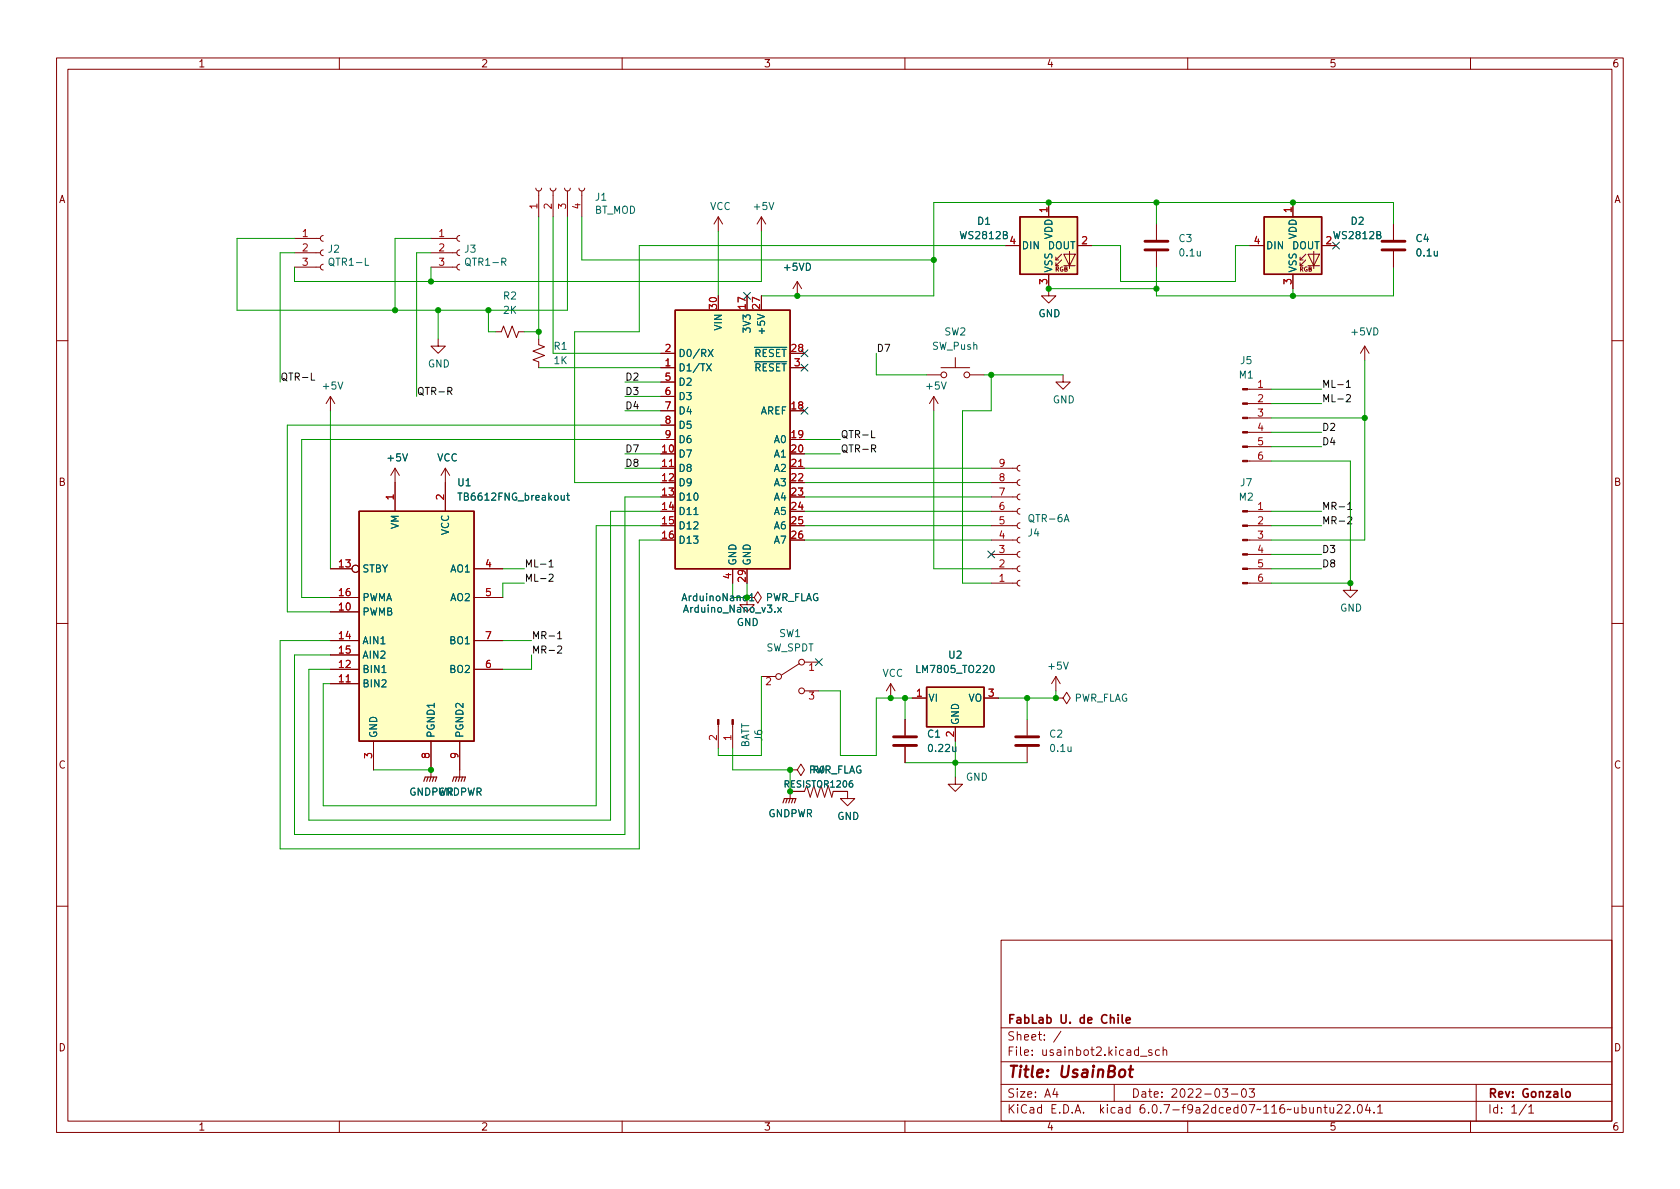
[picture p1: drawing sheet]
<svg xmlns="http://www.w3.org/2000/svg" width="297mm" height="210mm" viewBox="0 0 297 210" stroke-linecap="round" stroke-linejoin="round" font-family="sans-serif">
<g fill="none" stroke="#840000" stroke-width=".18">
<path d="M10 10.2h277v190.1h-277zM12 12.2h273v186.1h-273zM60 10.2v2M110 10.2v2M160 10.2v2M210 10.2v2M260 10.2v2M94.7 33.3l.2 .3 .4 .2 .3-.2 .2-.3M95.2 33.8v4.5M97.3 33.3l.1 .3 .4 .2 .3-.2 .2-.3M97.8 33.8v4.5M99.8 33.3l.2 .3 .3 .2 .4-.2 .1-.3"/>
<path d="M100.3 33.8v4.5M102.4 33.3l.1 .3 .4 .2 .3-.2 .2-.3M102.9 33.8v4.5M127 38.3v2.6M127 38.3l-.8 1.3M127 38.3l.8 1.3M134.6 38.3l-.7 1.3M134.6 38.3v2.6M134.6 38.3l.8 1.3M185.4 35.8v2.5M204.5 39.6v2.8M228.6 35.8v2.5"/>
<path d="M246.4 39.6v2.8M52.1 47.2h4.5M52.1 44.7h4.5M52.1 42.2h4.5M57.1 46.7l-.3 .2-.2 .3 .2 .4 .3 .1M57.1 44.2l-.3 .1-.2 .4 .2 .4 .3 .1M57.1 41.7l-.3 .1-.2 .4 .2 .3 .3 .2M76.2 47.2h4.6M76.2 44.7h4.6M76.2 42.2h4.6M77.5 59.9v1.3h1.2l-1.2 1.3-1.3-1.3h1.3M81.3 46.7l-.4 .2-.1 .3 .1 .4 .4 .1"/>
<path d="M81.3 44.2l-.4 .1-.1 .4 .1 .4 .4 .1M81.3 41.7l-.4 .1-.1 .4 .1 .3 .4 .2M87.6 58.7h1l.4-1 .8 2 .8-2 .7 2 .4-1h1M95.2 59.9v1.1l1.1 .3-2.1 .8 2.1 .8-2.1 .7 1 .4v1M141 49.8l-.8 1.2M141 49.8v2.5M141 49.8l.7 1.2M177.8 43.4h2.5M185.4 48.5v3.8h1.3l-1.3 1.3-1.3-1.3h1.3M186.7 46h.5M187.7 46l-1 1v-.5M187.7 45l-1 1v-.5"/>
<path d="M188.1 45h2l-1 2zM188.1 47h2M189.1 44.4v3.1M190.5 43.4h2.5M204.5 44.4v2.8M221 43.4h2.5M228.6 48.5v2.5M229.9 46h.5M230.9 46l-1 1v-.5M230.9 45l-1 1v-.5M231.3 45h2l-1 2zM231.3 47h2"/>
<path d="M232.3 44.4v3.1M233.7 43.4h2.5M246.4 44.4v2.8M10 60.2h2M58.4 70.1l-.7 1.3M58.4 70.1v2.5M58.4 70.1l.8 1.3M116.8 65h2.6M116.8 62.5h2.6M116.8 67.6h2.6M116.8 70.1h2.6M116.8 72.6h2.6"/>
<path d="M116.8 75.2h2.6M116.8 77.7h2.6M139.7 65h2.5M163.8 66.3h2.6M165.1 70.1l-.8 1.3M165.1 70.1v2.5M165.1 70.1l.8 1.3M166.4 65h5M168.9 63.2v1.8M171.4 66.3h2.6M188 66.3v1.3h1.2l-1.2 1.2-1.3-1.2h1.3M220.6 79h4.2"/>
<path d="M220.6 76.4h4.2M220.6 73.9h4.2M220.6 71.4h4.2M220.6 68.8h4.2M241.3 61.2l-.8 1.3M241.3 61.2v2.5M241.3 61.2l.8 1.3M285 60.2h2M69.8 82.8v7.6M69.8 82.8l-.7 1.3M69.8 82.8l.8 1.3M78.7 82.8v7.6"/>
<path d="M78.7 82.8l-.7 1.3M78.7 82.8l.8 1.3M116.8 82.8h2.6M139.7 82.8h2.5M175.3 98h4.5M175.3 95.5h4.5M175.3 93h4.5M175.3 90.4h4.5M175.3 82.8h4.5M175.3 85.3h4.5M175.3 87.9h4.5M180.3 82.3l-.3 .1-.2 .4 .2 .4 .3 .1"/>
<path d="M180.3 84.8l-.3 .2-.2 .3 .2 .4 .3 .1M180.3 87.4l-.3 .1-.2 .4 .2 .3 .3 .2M180.3 89.9l-.3 .2-.2 .3 .2 .4 .3 .1M180.3 92.5l-.3 .1-.2 .4 .2 .3 .3 .2M180.3 95l-.3 .1-.2 .4 .2 .4 .3 .1M180.3 97.5l-.3 .2-.2 .3 .2 .4 .3 .1M220.6 98h4.2M220.6 95.5h4.2M220.6 93h4.2M220.6 90.4h4.2M220.6 81.5h4.2M10 110.2h2"/>
<path d="M58.4 100.6h3.8M58.4 108.2h5.1M58.4 118.4h5.1M58.4 113.3h5.1M58.4 115.8h5.1M58.4 105.7h5.1M83.8 100.6h5.1M83.8 118.4h5.1M83.8 113.3h5.1M83.8 105.7h5.1M129.5 100.6v2.5M133.3 105.7l.7 1 .6-1-.6-1.1-.7 1.1h-1.2v1.2h1.2l-1.2 1.3-1.3-1.3h1.3"/>
<path d="M134.6 119.6h2.6M141.4 117.3l-3.2 2.1M142.2 117.1h2.6M175.3 103.1h4.5M175.3 100.6h4.5M180.3 100.1l-.3 .1-.2 .4 .2 .3 .3 .2M180.3 102.6l-.3 .2-.2 .3 .2 .4 .3 .1M186.7 119.6l-.8 1.3M186.7 119.6v2.6M186.7 119.6l.8 1.3M220.6 103.1h4.2M220.6 100.6h4.2"/>
<path d="M238.8 103.1v1.3h1.2l-1.2 1.3-1.3-1.3h1.3M285 110.2h2M58.4 120.9h5.1M66 131.1v5M76.2 131.1v6.3M81.3 131.1v6.3M127 128.1v4.2M129.5 128.1v4.2M139.7 136.1h1.3l.6-1 .6 1-.6 1.1-.6-1.1M139.7 136.1h.1M142.2 122.2h2.6M157.5 120.9l-.8 1.3"/>
<path d="M157.5 120.9v2.5M157.5 120.9l.7 1.3M160 127.2v2.8M160 132.1v2.8M161.3 123.4h2.5M168.9 137.4v1.3h1.3l-1.3 1.2-1.3-1.2h1.3M168.9 128.5v2.6M174 123.4h2.5M181.6 127.2v2.8M181.6 132.1v2.8M186.7 123.4h1.3l.6-1 .6 1-.6 1.1-.6-1.1M186.7 123.4h.1"/>
<path d="M139.7 141.2v-1.3h2.5l.4-1 .7 2.1 .6-2.1 .6 2.1 .7-2.1 .6 2.1 .6-2.1 .7 2.1 .2-1.1h2.6v1.3h1.2l-1.2 1.3-1.3-1.3h1.3M10 160.2h2M177 166.3h108v32h-108zM285 160.2h2M60 198.3v2M110 198.3v2M160 198.3v2M177 194.8h108M177 191.8h108M177 187.8h108M177 181.8h108M186.5 192.5l-.4 1h1"/>
<path d="M186.9 193v1M187.6 182.4l-1.3 1.9M197 191.8v3M201.6 186.8h1.2M203.6 185.7l-.3-.1-.2 .2v.3l.5 .1v.4h-.5M205 185.7l-.4-.1-.3 .3v.4l.1 .3h.6M205.6 185.8l.3-.2 .3 .1 .1 .9M205.6 185.1v1.5M210 198.3v2M216.1 192.5h1l-.5 .6 .4 .1v.7l-.2 .1h-.4l-.3-.1M217.7 193.5h1.2M219.7 192.6l.2-.1a.81 .81 0 0 1 .5 .7 .81 .81 0 0 1-.3 .8h-.1a.81 .81 0 0 1-.6-.6 .81 .81 0 0 1 .3-.8z"/>
<path d="M220.9 192.5h.9l-.5 .6 .4 .1v.7l-.2 .1h-.4l-.2-.1M232.9 196l.2-.2 .4 .1 .1 .9M232.9 195.8v1M234.1 195.8h.5M234.3 195.3v1.3l.3 .2M235.1 195.8l.1 1h.4l.2-.1M235.8 195.8v1M236.4 195.5l.6-.2 .2 .2 .1 .3-.9 1h.9M237.9 195.5l.5-.2 .2 .2 .1 .3-.9 1h.9M239.4 196.7v.1M240.2 195.4l.2-.1a.81 .81 0 0 1 .5 .7 .81 .81 0 0 1-.3 .8h-.1a.81 .81 0 0 1-.6-.6 .81 .81 0 0 1 .3-.8zM241.8 195.3l-.4 1h1"/>
<path d="M242.1 195.8v1M242.9 196.7v.1M243.6 195.8l.4-.5v1.5M243.6 196.8h.8M260 198.3v2M261 191.8v6.5M269.9 195.3l-1.3 1.9M270.3 195.8l.4-.5v1.5M270.3 196.8h.9"/>
<circle cx="166.9" cy="66.3" r=".51"/>
<circle cx="170.9" cy="66.3" r=".51"/>
<circle cx="62.9" cy="100.6" r=".63"/>
<circle cx="137.7" cy="119.6" r=".51"/>
<circle cx="141.7" cy="117.1" r=".51"/>
<circle cx="141.7" cy="122.2" r=".51"/>
</g>
<path d="M197.7 179.4v.2M197.7 179.9v1M198.4 179.4v1.3l.2 .2M199.1 180.4l.7-.1v-.3l-.5-.1-.2 .2 .1 .8h.6M277 193.1l.3-.1 .3 .3v.4l-.3 .3h-.3l-.2-.3v-.4z" fill="none" stroke="#840000" stroke-width=".3"/>
<path d="M198 189.3a.52 .52 0 0 1 .6-.2 .52 .52 0 0 1 .4 .4l-.1 .6a.55 .55 0 0 1-.5 .4 .55 .55 0 0 1-.6-.4zM199.6 189.1h.7M200 188.5l-.3 1.7 .1 .2 .4 .1" fill="none" stroke="#840000" stroke-width=".4"/>
<path d="M74.9 138.2l.3-.8h2l-.2 .8M75.7 137.4l-.3 .8M76.2 137.4l-.3 .8M76.7 137.4l-.2 .8M80 138.2l.3-.8h2l-.3 .8M80.8 137.4l-.3 .8M81.3 137.4l-.3 .8M81.8 137.4l-.3 .8M138.4 142l.3-.8h2l-.2 .8M139.2 141.2l-.3 .8M139.7 141.2l-.3 .8M140.2 141.2l-.2 .8" fill="none" stroke="#840000" stroke-width=".2"/>
<g fill="#ffffc2" stroke="#ffffc2" stroke-width=".18">
<path d="M163.8 121.5h10.2v7h-10.2z"/>
<path d="M63.5 90.4h20.3v40.7h-20.3z"/>
<path d="M119.4 54.9h20.3v45.7h-20.3z"/>
<path d="M180.3 38.3h10.2v10.2h-10.2z"/>
<path d="M223.5 38.3h10.2v10.2h-10.2z"/>
</g>
<path d="M180.3 38.3h10.2v10.2h-10.2zM223.5 38.3h10.2v10.2h-10.2zM119.4 54.9h20.3v45.7h-20.3zM63.5 90.4h20.3v40.7h-20.3zM163.8 121.5h10.2v7h-10.2z" fill="none" stroke="#840000" stroke-width=".25"/>
<path d="M202.4 44.2h4.1M202.4 42.7h4.1M244.3 44.2h4.1M244.3 42.7h4.1M158 131.8h4.1M158 130.3h4.1M179.6 131.8h4M179.6 130.3h4" fill="none" stroke="#840000" stroke-width=".51"/>
<g fill="#840000" stroke="#840000" stroke-width=".18">
<path d="M126.9 127.2h.2v.9h-.2z"/>
<path d="M129.4 127.2h.3v.9h-.3z"/>
<path d="M219.7 103h.9v.2h-.9z"/>
<path d="M219.7 100.5h.9v.2h-.9z"/>
<path d="M219.7 97.9h.9v.3h-.9z"/>
<path d="M219.7 95.4h.9v.2h-.9z"/>
<path d="M219.7 92.8h.9v.3h-.9z"/>
<path d="M219.7 90.3h.9v.2h-.9z"/>
<path d="M219.7 81.4h.9v.3h-.9z"/>
<path d="M219.7 78.9h.9v.2h-.9z"/>
<path d="M219.7 76.3h.9v.3h-.9z"/>
<path d="M219.7 73.8h.9v.2h-.9z"/>
<path d="M219.7 71.2h.9v.3h-.9z"/>
<path d="M219.7 68.7h.9v.3h-.9z"/>
</g>
<g fill="none" stroke="#006464" stroke-width=".18">
<path d="M124.9 64.3l.9 1.3M125.2 61.8l.9 1.3M125.8 64.3l-.9 1.3M126.1 61.8l-.9 1.3M81 87.2h.7M100.2 87.6h.5M100.4 87.2v1.1l.3 .2M122.7 91h.7M67.5 118.9h.8M132.6 105.3l.3-.3v1.2M132.6 106.2h.7M137.5 107.4l.7 .9"/>
<path d="M138.2 107.4l-.7 .9"/>
</g>
<g fill="none" stroke="#0f0f0f" stroke-width=".18">
<path d="M55 66v1.2h.7M79.2 69.2l.6-.1 .1-.2-.1-.3-.6-.1v1.3M79.5 69.2l.4 .6M154.1 79.3h.6l.1-.2v-.3l-.7-.1v1.2M154.1 76.1v1.3h.6M154.4 79.3l.4 .6M238.1 69.9l.4-.1 .3 .3-.8 .9h.8M238.1 67.6l.3-.4v1.3M238.1 68.5h.7M97.1 99.4l.3-.4v1.3M238.3 89.2l.4-.4v1.3M238.3 91.5l.5-.1 .2 .3-.8 .9h.8"/>
<path d="M238.3 90.1h.7M97.1 101.6l.5-.1 .2 .4-.8 .9h.8M97.1 100.3h.7M98.6 112.1l.4-.4v1.3M98.6 114.3l.5-.1 .2 .4-.8 .9h.8M98.6 113h.7"/>
</g>
<g fill="none" stroke="#009600" stroke-width=".18">
<path d="M95.2 38.3v21.6M97.8 38.3v24.2h19M100.3 38.3v16.6h-58.4v-12.7h10.2M102.9 38.3v7.7h62.2M204.5 35.8v3.8M246.4 39.6v-3.8h-81.3v16.5h-30.5M52.1 44.7h-2.6v22.9M76.2 44.7h-2.5v25.4M76.2 42.2h-6.4v12.7M76.2 47.2v2.6M77.5 54.9v5M86.4 54.9v3.8h1.2"/>
<path d="M92.7 58.7h2.5M127 40.9v11.4M134.6 40.9v8.9h-82.5v-2.6M177.8 43.4h-64.8v15.3h-11.4v26.6h15.2M185.4 51h19.1M193 43.4h5.1v6.4h20.3v-6.4h2.6M204.5 47.2v5.1h41.9v-5.1M228.6 51v1.3M58.4 72.6v28M95.2 65h21.6M110.5 72.6h6.3M110.5 70.1h6.3"/>
<path d="M110.5 67.6h6.3M116.8 75.2h-66v33h7.6M116.8 77.7h-63.5v28h5.1M142.2 77.7h6.4M154.9 62.5v3.8h8.9M165.1 72.6v28h10.2M174 66.3h14M175.3 66.3v6.3h-5.1v30.5h5.1M224.8 79h8.9M224.8 76.4h8.9M224.8 73.9h16.5M224.8 68.8h8.9"/>
<path d="M224.8 71.4h8.9M241.3 63.7v31.8h-16.5M110.5 80.3h6.3M110.5 82.8h6.3M116.8 95.5h-3.8v54.6h-63.5v-36.8h8.9M116.8 93h-11.4v49.5h-48.3v-21.6h1.3M116.8 90.4h-8.9v54.6h-53.3v-26.6h3.8M116.8 87.9h-6.3v59.7h-58.4v-31.8h6.3M142.2 80.3h6.4M142.2 95.5h33.1M142.2 85.3h33.1M142.2 93h33.1"/>
<path d="M142.2 90.4h33.1M142.2 87.9h33.1M142.2 82.8h33.1M224.8 81.5h14v21.6h-14M224.8 98h8.9M224.8 93h8.9M224.8 90.4h8.9M88.9 100.6h3.8M88.9 113.3h5.1M92.7 103.1h-3.8v2.6M94 115.8v2.6h-5.1M129.5 103.1v2.6"/>
<path d="M132.1 103.1v2.6M134.6 119.6v14h-7.6v-1.3M224.8 100.6h8.9M66 136.1h10.2M129.5 132.3v3.8h10.2v3.8M144.8 122.2h3.8v11.4h6.3v-10.2h6.4M160 123.4v3.8M160 134.9h21.6M168.9 131.1v6.3M181.6 123.4v3.8M186.7 122.2v1.2h-10.2"/>
</g>
<g fill="none" stroke="#000084" stroke-width=".18">
<path d="M131.5 51.7l1.2 1.2M132.7 51.7l-1.2 1.2M235.6 42.8l1.2 1.2M236.8 42.8l-1.2 1.2M141.6 72l1.2 1.2M141.6 61.9l1.2 1.2M141.6 64.4l1.2 1.2M142.8 72l-1.2 1.2M142.8 61.9l-1.2 1.2M142.8 64.4l-1.2 1.2M174.7 97.4l1.2 1.2M175.9 97.4l-1.2 1.2"/>
<path d="M144.2 116.5l1.2 1.2M145.4 116.5l-1.2 1.2"/>
</g>
<g fill="#009600" stroke="#009600" stroke-width=".18">
<circle cx="76.2" cy="49.8" r=".46"/>
<circle cx="132.1" cy="105.7" r=".46"/>
<circle cx="69.8" cy="54.9" r=".46"/>
<circle cx="77.5" cy="54.9" r=".46"/>
<circle cx="76.2" cy="136.1" r=".46"/>
<circle cx="95.2" cy="58.7" r=".46"/>
<circle cx="86.4" cy="54.9" r=".46"/>
<circle cx="165.1" cy="46" r=".46"/>
<circle cx="141" cy="52.3" r=".46"/>
<circle cx="175.3" cy="66.3" r=".46"/>
<circle cx="238.8" cy="103.1" r=".46"/>
<circle cx="241.3" cy="73.9" r=".46"/>
<circle cx="157.5" cy="123.4" r=".46"/>
<circle cx="139.7" cy="136.1" r=".46"/>
<circle cx="168.9" cy="134.9" r=".46"/>
<circle cx="139.7" cy="139.9" r=".46"/>
<circle cx="204.5" cy="35.8" r=".46"/>
<circle cx="228.6" cy="35.8" r=".46"/>
<circle cx="228.6" cy="52.3" r=".46"/>
<circle cx="185.4" cy="35.8" r=".46"/>
<circle cx="185.4" cy="51" r=".46"/>
<circle cx="204.5" cy="51" r=".46"/>
<circle cx="160" cy="123.4" r=".46"/>
<circle cx="181.6" cy="123.4" r=".46"/>
<circle cx="186.7" cy="123.4" r=".46"/>
</g>
<text font-size="2.8" fill="#840000" x="178" y="190.6">Title: UsainBot</text>
<g font-size="2.1" fill="#840000">
<text x="178" y="184">Sheet: /</text>
<text x="178" y="181">FabLab U. de Chile</text>
<text x="178" y="186.7">File: usainbot2.kicad_sch</text>
<text x="178" y="196.9">KiCad E.D.A. kicad 6.0.7-f9a2dced07~116~ubuntu22.04.1</text>
<text x="178" y="194.1">Size: A4</text>
<text x="200" y="194.1">Date: 2022-03-03</text>
<text x="263" y="194.1">Rev: Gonzalo</text>
<text x="263" y="196.9">Id: 1/1</text>
</g>
<g font-size="1.8" fill="#840000">
<text x="35" y="11.9">1</text>
<text x="85" y="11.9">2</text>
<text x="135" y="11.9">3</text>
<text x="185" y="11.9">4</text>
<text x="235" y="11.9">5</text>
<text x="285" y="11.9">6</text>
<text x="10.3" y="35.9">A</text>
<text x="285.3" y="35.9">A</text>
<text x="10.3" y="85.9">B</text>
<text x="285.3" y="85.9">B</text>
<text x="120.9" y="106.3">ArduinoNano1</text>
<text x="10.3" y="135.9">C</text>
<text x="285.3" y="135.9">C</text>
<text x="10.3" y="185.9">D</text>
<text x="285.3" y="185.9">D</text>
<text x="35" y="199.9">1</text>
<text x="85" y="199.9">2</text>
<text x="135" y="199.9">3</text>
<text x="185" y="199.9">4</text>
<text x="235" y="199.9">5</text>
<text x="285" y="199.9">6</text>
</g>
<g font-size="1.8" fill="#006464">
<text x="105.3" y="35.5">J1</text>
<text x="105.1" y="37.8">BT_MOD</text>
<text x="125.5" y="37.1">VCC</text>
<text x="133.4" y="37.1">+5V</text>
<text x="172.9" y="39.7">D1</text>
<text x="238.9" y="39.7">D2</text>
<text x="58" y="44.7">J2</text>
<text x="58.4" y="47">QTR1-L</text>
<text x="82.2" y="44.7">J3</text>
<text x="82.6" y="47">QTR1-R</text>
<text x="138.7" y="47.9">+5VD</text>
<text x="170" y="42.3">WS2812B</text>
<text x="180.6" y="44.1">DIN</text>
<text x="185.2" y="44.1">DOUT</text>
<text x="186.1" y="42.3" transform="rotate(-90 186.1 42.3)">VDD</text>
<text x="208.5" y="42.8">C3</text>
<text x="208.7" y="45.3">0.1u</text>
<text x="223.8" y="44.1">DIN</text>
<text x="228.4" y="44.1">DOUT</text>
<text x="229.2" y="42.3" transform="rotate(-90 229.2 42.3)">VDD</text>
<text x="236" y="42.3">WS2812B</text>
<text x="250.4" y="42.8">C4</text>
<text x="250.6" y="45.3">0.1u</text>
<text x="89" y="53">R2</text>
<text x="186.1" y="48.3" transform="rotate(-90 186.1 48.3)">VSS</text>
<text x="229.2" y="48.3" transform="rotate(-90 229.2 48.3)">VSS</text>
<text x="89" y="55.5">2K</text>
<text x="127.6" y="58.3" transform="rotate(-90 127.6 58.3)">VIN</text>
<text x="132.7" y="58.5" transform="rotate(-90 132.7 58.5)">3V3</text>
<text x="135.3" y="58.6" transform="rotate(-90 135.3 58.6)">+5V</text>
<text x="167" y="59.3">SW2</text>
<text x="183.6" y="56.1">GND</text>
<text x="239.1" y="59.3">+5VD</text>
<text x="75.6" y="65">GND</text>
<text x="98" y="61.8">R1</text>
<text x="98" y="64.4">1K</text>
<text x="119.9" y="65.7">D1/TX</text>
<text x="119.9" y="63.1">D0/RX</text>
<text x="131.9" y="63.1">~{RESET}</text>
<text x="131.9" y="65.7">~{RESET}</text>
<text x="164.8" y="61.8">SW_Push</text>
<text x="219.4" y="64.4">J5</text>
<text x="57.2" y="68.9">+5V</text>
<text x="119.9" y="68.2">D2</text>
<text x="119.9" y="70.7">D3</text>
<text x="163.9" y="68.9">+5V</text>
<text x="186.1" y="71.3">GND</text>
<text x="219.1" y="66.9">M1</text>
<text x="119.9" y="73.3">D4</text>
<text x="119.9" y="75.8">D5</text>
<text x="134.4" y="73.3">AREF</text>
<text x="68.6" y="81.6">+5V</text>
<text x="77.3" y="81.6">VCC</text>
<text x="119.9" y="80.9">D7</text>
<text x="119.9" y="83.4">D8</text>
<text x="119.9" y="78.4">D6</text>
<text x="136.9" y="78.4">A0</text>
<text x="136.9" y="80.9">A1</text>
<text x="136.9" y="83.4">A2</text>
<text x="81" y="86">U1</text>
<text x="81.6" y="88.5">TB6612FNG_breakout</text>
<text x="119.9" y="86">D9</text>
<text x="119.9" y="88.5">D10</text>
<text x="136.9" y="86">A3</text>
<text x="136.9" y="88.5">A4</text>
<text x="219.1" y="88.5">M2</text>
<text x="219.4" y="86">J7</text>
<text x="70.5" y="93.6" transform="rotate(-90 70.5 93.6)">VM</text>
<text x="79.4" y="94.7" transform="rotate(-90 79.4 94.7)">VCC</text>
<text x="119.9" y="91.1">D11</text>
<text x="119.9" y="93.6">D12</text>
<text x="136.9" y="91.1">A5</text>
<text x="136.9" y="93.6">A6</text>
<text x="181.8" y="94.9">J4</text>
<text x="182.1" y="92.3">QTR-6A</text>
<text x="64" y="101.2">STBY</text>
<text x="79.7" y="101.2">AO1</text>
<text x="119.9" y="96.1">D13</text>
<text x="130.2" y="100.1" transform="rotate(-90 130.2 100.1)">GND</text>
<text x="132.7" y="100.1" transform="rotate(-90 132.7 100.1)">GND</text>
<text x="136.9" y="96.1">A7</text>
<text x="64" y="106.3">PWMA</text>
<text x="79.7" y="106.3">AO2</text>
<text x="135.2" y="106.3">PWR_FLAG</text>
<text x="64" y="108.8">PWMB</text>
<text x="64" y="113.9">AIN1</text>
<text x="79.7" y="113.9">BO1</text>
<text x="121.2" y="108.3">Arduino_Nano_v3.x</text>
<text x="130.2" y="110.7">GND</text>
<text x="137.8" y="112.6">SW1</text>
<text x="236.9" y="108.1">GND</text>
<text x="64" y="119">BIN1</text>
<text x="64" y="116.5">AIN2</text>
<text x="79.7" y="119">BO2</text>
<text x="135.4" y="115.2">SW_SPDT</text>
<text x="156" y="119.7">VCC</text>
<text x="162.5" y="119">LM7805_TO220</text>
<text x="167.8" y="116.5">U2</text>
<text x="185.5" y="118.4">+5V</text>
<text x="64" y="121.5">BIN2</text>
<text x="164.1" y="124.1">VI</text>
<text x="171.2" y="124.1">VO</text>
<text x="189.8" y="124.1">PWR_FLAG</text>
<text x="66.7" y="130.6" transform="rotate(-90 66.7 130.6)">GND</text>
<text x="76.8" y="130.6" transform="rotate(-90 76.8 130.6)">PGND1</text>
<text x="81.9" y="130.6" transform="rotate(-90 81.9 130.6)">PGND2</text>
<text x="134.8" y="131" transform="rotate(-90 134.8 131)">J6</text>
<text x="164" y="130.4">C1</text>
<text x="169.5" y="128.3" transform="rotate(-90 169.5 128.3)">GND</text>
<text x="185.6" y="130.4">C2</text>
<text x="132.5" y="132.3" transform="rotate(-90 132.5 132.3)">BATT</text>
<text x="142.8" y="136.8">PWR_FLAG</text>
<text x="164.3" y="133">0.22u</text>
<text x="185.8" y="133">0.1u</text>
<text x="72.3" y="140.7">GNDPWR</text>
<text x="77.4" y="140.7">GNDPWR</text>
<text x="170.8" y="138">GND</text>
<text x="135.8" y="144.5">GNDPWR</text>
<text x="148" y="145">GND</text>
</g>
<g font-size="1.8" fill="#a90000">
<text x="53.5" y="41.9">1</text>
<text x="77.6" y="41.9">1</text>
<text x="95" y="36.9" transform="rotate(-90 95 36.9)">1</text>
<text x="97.5" y="36.9" transform="rotate(-90 97.5 36.9)">2</text>
<text x="100.1" y="36.9" transform="rotate(-90 100.1 36.9)">3</text>
<text x="102.6" y="36.9" transform="rotate(-90 102.6 36.9)">4</text>
<text x="185.2" y="37.6" transform="rotate(-90 185.2 37.6)">1</text>
<text x="228.3" y="37.6" transform="rotate(-90 228.3 37.6)">1</text>
<text x="53.5" y="44.4">2</text>
<text x="53.5" y="47">3</text>
<text x="77.6" y="44.4">2</text>
<text x="77.6" y="47">3</text>
<text x="178.6" y="43.2">4</text>
<text x="191.3" y="43.2">2</text>
<text x="221.8" y="43.2">4</text>
<text x="234.5" y="43.2">2</text>
<text x="185.2" y="50.3" transform="rotate(-90 185.2 50.3)">3</text>
<text x="228.3" y="50.3" transform="rotate(-90 228.3 50.3)">3</text>
<text x="126.7" y="54.6" transform="rotate(-90 126.7 54.6)">30</text>
<text x="131.8" y="54.6" transform="rotate(-90 131.8 54.6)">17</text>
<text x="134.4" y="54.6" transform="rotate(-90 134.4 54.6)">27</text>
<text x="117.6" y="64.8">1</text>
<text x="117.6" y="62.2">2</text>
<text x="140" y="62.2">28</text>
<text x="140.5" y="64.8">3</text>
<text x="117.6" y="67.3">5</text>
<text x="117.6" y="69.8">6</text>
<text x="222.4" y="68.6">1</text>
<text x="222.4" y="71.1">2</text>
<text x="117.6" y="72.4">7</text>
<text x="117.6" y="74.9">8</text>
<text x="117.6" y="77.5">9</text>
<text x="140" y="72.4">18</text>
<text x="140" y="77.5">19</text>
<text x="222.4" y="73.7">3</text>
<text x="222.4" y="76.2">4</text>
<text x="117.1" y="80">10</text>
<text x="117.1" y="82.5">11</text>
<text x="140" y="80">20</text>
<text x="140" y="82.5">21</text>
<text x="176.7" y="82.5">9</text>
<text x="222.4" y="78.7">5</text>
<text x="222.4" y="81.3">6</text>
<text x="69.6" y="88.4" transform="rotate(-90 69.6 88.4)">1</text>
<text x="78.5" y="88.4" transform="rotate(-90 78.5 88.4)">2</text>
<text x="117.1" y="85.1">12</text>
<text x="117.1" y="87.6">13</text>
<text x="140" y="85.1">22</text>
<text x="140" y="87.6">23</text>
<text x="176.7" y="87.6">7</text>
<text x="176.7" y="85.1">8</text>
<text x="117.1" y="90.2">14</text>
<text x="117.1" y="92.7">15</text>
<text x="117.1" y="95.2">16</text>
<text x="140" y="90.2">24</text>
<text x="140" y="92.7">25</text>
<text x="140" y="95.2">26</text>
<text x="176.7" y="95.2">4</text>
<text x="176.7" y="92.7">5</text>
<text x="176.7" y="90.2">6</text>
<text x="222.4" y="90.2">1</text>
<text x="222.4" y="92.7">2</text>
<text x="222.4" y="95.2">3</text>
<text x="60" y="100.3">13</text>
<text x="85.9" y="100.3">4</text>
<text x="176.7" y="100.3">2</text>
<text x="176.7" y="97.8">3</text>
<text x="222.4" y="97.8">4</text>
<text x="222.4" y="100.3">5</text>
<text x="60" y="107.9">10</text>
<text x="60" y="105.4">16</text>
<text x="85.9" y="105.4">5</text>
<text x="129.3" y="102.3" transform="rotate(-90 129.3 102.3)">4</text>
<text x="131.8" y="102.8" transform="rotate(-90 131.8 102.8)">29</text>
<text x="176.7" y="102.9">1</text>
<text x="222.4" y="102.9">6</text>
<text x="60" y="113">14</text>
<text x="85.9" y="113">7</text>
<text x="60" y="118.1">12</text>
<text x="60" y="115.6">15</text>
<text x="85.9" y="118.1">6</text>
<text x="143" y="118.6">1</text>
<text x="60" y="120.6">11</text>
<text x="135.4" y="121.2">2</text>
<text x="143" y="123.7">3</text>
<text x="162.1" y="123.2">1</text>
<text x="174.8" y="123.2">3</text>
<text x="126.7" y="130.9" transform="rotate(-90 126.7 130.9)">2</text>
<text x="129.3" y="130.9" transform="rotate(-90 129.3 130.9)">1</text>
<text x="168.7" y="130.3" transform="rotate(-90 168.7 130.3)">2</text>
<text x="65.8" y="134.1" transform="rotate(-90 65.8 134.1)">3</text>
<text x="75.9" y="134.1" transform="rotate(-90 75.9 134.1)">8</text>
<text x="81" y="134.1" transform="rotate(-90 81 134.1)">9</text>
</g>
<g font-size="1.8" fill="#0f0f0f">
<text x="154.9" y="62.2">D7</text>
<text x="49.5" y="67.3">QTR-L</text>
<text x="73.7" y="69.8">QTR-R</text>
<text x="110.5" y="69.8">D3</text>
<text x="110.5" y="67.3">D2</text>
<text x="233.7" y="71.1">ML-2</text>
<text x="233.7" y="68.6">ML-1</text>
<text x="110.5" y="72.4">D4</text>
<text x="148.6" y="77.5">QTR-L</text>
<text x="233.7" y="76.2">D2</text>
<text x="110.5" y="82.5">D8</text>
<text x="110.5" y="80">D7</text>
<text x="148.6" y="80">QTR-R</text>
<text x="233.7" y="78.7">D4</text>
<text x="233.7" y="90.2">MR-1</text>
<text x="233.7" y="92.7">MR-2</text>
<text x="92.7" y="100.3">ML-1</text>
<text x="233.7" y="100.3">D8</text>
<text x="233.7" y="97.8">D3</text>
<text x="92.7" y="102.9">ML-2</text>
<text x="94" y="113">MR-1</text>
<text x="94" y="115.6">MR-2</text>
</g>
<g font-size="1.6" fill="#006464">
<text x="143.8" y="136.7">R0</text>
<text x="138.9" y="139.2">RESISTOR1206</text>
</g>
<g font-size="1.1" fill="#840000">
<text x="186.5" y="48">RGB</text>
<text x="229.7" y="48">RGB</text>
</g>
</svg>
